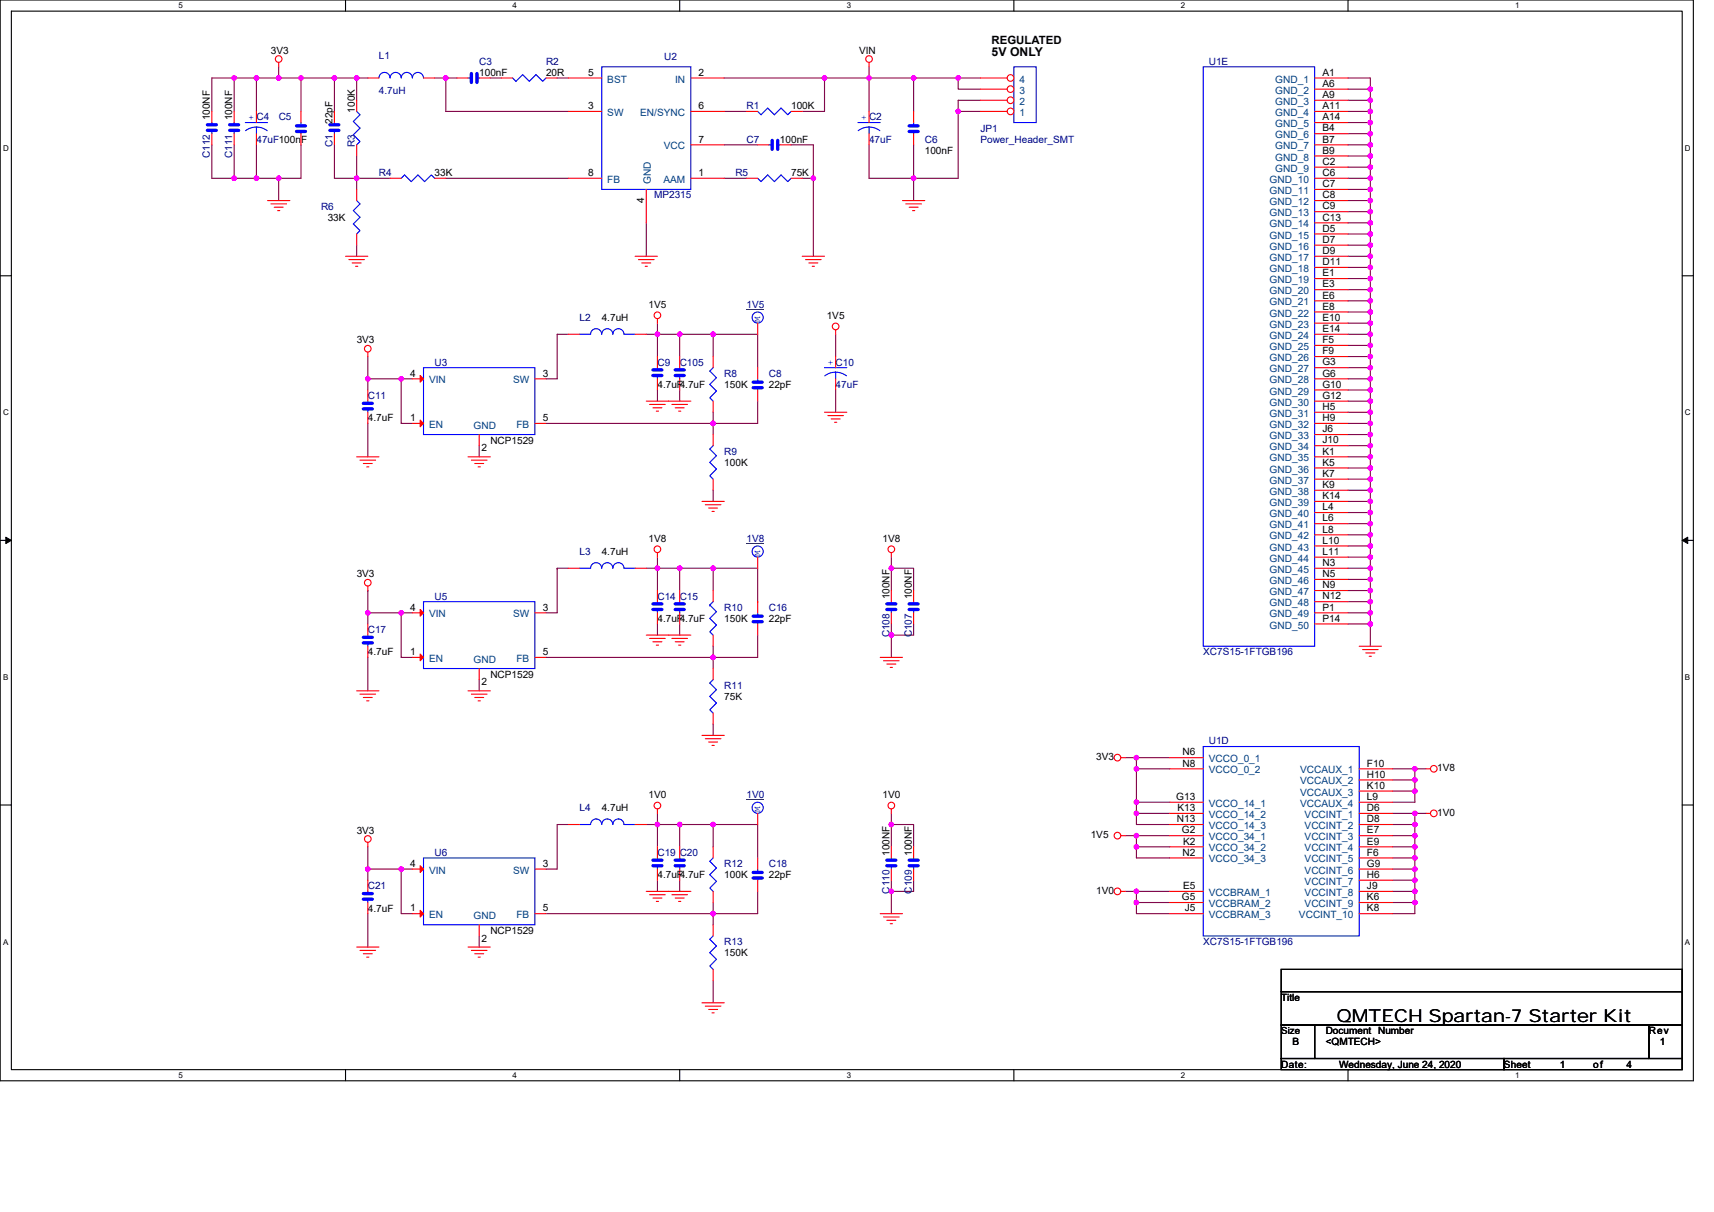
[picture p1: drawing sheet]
<svg xmlns="http://www.w3.org/2000/svg" width="297mm" height="210mm" viewBox="0 0 297 210" stroke-linecap="round" stroke-linejoin="round" font-family="sans-serif">
<path d="M0 0h293.5v187.2h-293.5zM2 1.9h289.5v183.4h-289.5z" fill="none" stroke="#000" stroke-width=".19"/>
<g fill="#fff">
<path d="M30.9 .2h.8v1.5h-.8z"/>
<path d="M30.9 185.5h.8v1.6h-.8z"/>
</g>
<path d="M59.9 0v1.9M59.9 185.3v1.9" fill="none" stroke="#000" stroke-width=".19"/>
<g fill="#fff">
<path d="M88.8 .2h.8v1.5h-.8z"/>
<path d="M88.8 185.5h.8v1.6h-.8z"/>
</g>
<path d="M117.8 0v1.9M117.8 185.3v1.9" fill="none" stroke="#000" stroke-width=".19"/>
<g fill="#fff">
<path d="M146.7 .2h.8v1.5h-.8z"/>
<path d="M146.7 185.5h.8v1.6h-.8z"/>
</g>
<path d="M175.7 0v1.9M175.7 185.3v1.9" fill="none" stroke="#000" stroke-width=".19"/>
<g fill="#fff">
<path d="M204.7 .2h.7v1.5h-.7z"/>
<path d="M204.7 185.5h.7v1.6h-.7z"/>
</g>
<path d="M233.6 0v1.9M233.6 185.3v1.9" fill="none" stroke="#000" stroke-width=".19"/>
<g fill="#fff">
<path d="M262.6 .2h.7v1.5h-.7z"/>
<path d="M262.6 185.5h.7v1.6h-.7z"/>
<path d="M.5 24.9h1v1.5h-1z"/>
<path d="M292 24.9h1v1.5h-1z"/>
<path d="M.5 70.7h1v1.5h-1z"/>
<path d="M292 70.7h1v1.5h-1z"/>
</g>
<path d="M0 47.8h2M291.5 47.8h2" fill="none" stroke="#000" stroke-width=".19"/>
<g fill="#fff">
<path d="M.5 116.5h.9v1.6h-.9z"/>
<path d="M292 116.5h.9v1.6h-.9z"/>
</g>
<path d="M0 93.6h2M291.5 93.6h2" fill="none" stroke="#000" stroke-width=".19"/>
<path d="M1 93.1l1 .5-1 .6zM291.5 93.6l1-.5v1.1z" fill="#000"/>
<path d="M1 93.1l1 .5-1 .6zM291.5 93.6l1-.5v1.1z" fill="none" stroke="#000" stroke-width=".17"/>
<g fill="#fff">
<path d="M.5 162.4h.9v1.5h-.9z"/>
<path d="M292 162.4h.9v1.5h-.9z"/>
</g>
<path d="M0 139.5h2M291.5 139.5h2M222 167.9h69.5v3.9h-69.5zM222 171.8h69.5v5.8h-69.5zM222 177.6h5.8v5.8h-5.8zM227.8 177.6h57.9v5.8h-57.9zM285.7 177.6h5.8v5.8h-5.8zM222 183.4h38.6v1.9h-38.6zM260.6 183.4h30.9v1.9h-30.9z" fill="none" stroke="#000" stroke-width=".19"/>
<g fill="none" stroke="#800040" stroke-width=".19">
<path d="M36.7 19.3v-5.8h3.9v5.8M40.6 13.5h3.8M44.4 13.5v5.8M44.4 13.5h3.9M48.3 11.6v1.9h3.9M52.2 13.5h5.8M52.2 13.5v5.8M58 13.5v5.8M58 13.5h3.8M61.8 13.5v3.9M61.8 13.5h1.9M75.3 13.5h2"/>
<path d="M77.3 13.5h1.9M77.3 13.5v5.8h21.2M85 13.5h1.9M96.6 13.5h1.9M125.5 19.3h3.9M125.5 13.5h17.4M142.9 13.5h.1M142.9 13.5v5.8h-3.9M142.9 13.5h7.7M150.6 13.5v5.8M150.6 13.5h7.7v5.8M150.6 11.6v1.9"/>
<path d="M158.3 13.5h7.8M166.1 19.3h3.8M166.1 13.5v1.9h3.8M166.1 13.5h3.8M166.1 19.3v11.6h-7.8M169.9 17.4h-3.8v1.9M233.6 19.3h3.9M233.6 17.4h3.9M233.6 15.4h3.9M233.6 13.5h3.9v3.9M237.5 19.3v1.9M237.5 17.4v1.9"/>
<path d="M36.7 25.1v5.8h3.9M40.6 25.1v5.8M40.6 30.9h3.8M44.4 30.9h3.9M44.4 25.1v5.8M48.3 30.9v3.8M52.2 25.1v5.8h-3.9M58 25.1v5.8h3.8M61.8 27v3.9M61.8 30.9h5.8M61.8 30.9v1.9M77.3 30.9h21.2"/>
<path d="M112 38.6v5.8M125.5 25.1h5.8M125.5 30.9h3.9M137.1 25.1h3.9v5.8M139 30.9h2M141 30.9v13.5M150.6 25.1v5.8h7.7M158.3 30.9v3.8M158.3 25.1v5.8M233.6 38.6h3.9M233.6 36.7h3.9M233.6 34.7h3.9v3.9"/>
<path d="M233.6 32.8h3.9M233.6 30.9h3.9M233.6 29h3.9M233.6 27h3.9M233.6 25.1h3.9M233.6 23.2h3.9M233.6 21.2h3.9M237.5 38.6v1.9M237.5 32.8v1.9M237.5 30.9v1.9M237.5 29v1.9M237.5 27v2"/>
<path d="M237.5 25.1v1.9M237.5 23.2v1.9M237.5 21.2v2M61.8 42.5v1.9M98.5 57.9h-1.9v7.7h-2M112 57.9h1.9M113.9 57.9v3.9M113.9 56v1.9M113.9 57.9h3.9M117.8 57.9v3.9M117.8 57.9h5.8M123.6 57.9h7.7v5.8"/>
<path d="M123.6 57.9v3.9M144.8 57.9v3.9M233.6 59.8h3.9M233.6 57.9h3.9M233.6 56h3.9M233.6 54.1h3.9M233.6 52.1h3.9M233.6 50.2h3.9v1.9M233.6 48.3h3.9M233.6 46.3h3.9M233.6 44.4h3.9M233.6 42.5h3.9"/>
<path d="M233.6 40.5h3.9M237.5 59.8v2M237.5 57.9v1.9M237.5 56v1.9M237.5 54.1v1.9M237.5 52.1v2M237.5 48.3v1.9M237.5 46.3v2M237.5 44.4v1.9M237.5 42.5v1.9M237.5 40.5v2M63.7 65.6h5.8"/>
<path d="M63.7 65.6v2M63.7 73.4v5.7M63.7 61.8v3.8M69.5 65.6h2M69.5 65.6v7.8h2M83 77.2v1.9M94.6 73.4h29v1.9M113.9 67.6v1.9M117.8 67.6v1.9M131.3 69.5v3.9h-7.7v-2M144.8 67.6v3.8M233.6 79.1h3.9"/>
<path d="M233.6 77.2h3.9M233.6 75.3h3.9M233.6 73.4h3.9M233.6 71.4h3.9M233.6 69.5h3.9M233.6 67.6h3.9M233.6 65.6h3.9v2M233.6 63.7h3.9M233.6 61.8h3.9M237.5 79.1v3.9M237.5 77.2v1.9M237.5 75.3v1.9"/>
<path d="M237.5 73.4v1.9M237.5 71.4v2M237.5 69.5v1.9M237.5 67.6v1.9M237.5 63.7v1.9M237.5 61.8v1.9M96.6 98.5h1.9M96.6 98.5h.1M96.6 98.5v7.7h-2M112 98.5h5.8M113.9 96.5v5.8M117.8 98.5v3.8"/>
<path d="M117.8 98.5h5.8M123.6 98.5h7.7v5.7M123.6 84.9v2M123.6 98.5v3.8M154.5 98.5h3.8v3.8M154.5 98.5v3.8M154.5 96.5v2M233.6 98.5h3.9M233.6 96.5h3.9M233.6 94.6h3.9M233.6 92.7h3.9M233.6 90.7h3.9"/>
<path d="M233.6 88.8h3.9M233.6 86.9h3.9M233.6 84.9h3.9M233.6 83h3.9M233.6 81.1h3.9M237.5 98.5v1.9M237.5 94.6v3.9M237.5 92.7v1.9M237.5 90.7v2M237.5 88.8v1.9M237.5 86.9v1.9M237.5 84.9v2"/>
<path d="M237.5 83v1.9M63.7 106.2v1.9M63.7 113.9v5.8M63.7 106.2h5.8M63.7 102.3h.1M63.7 102.3v3.9M69.5 106.2h2M69.5 106.2v7.7h2M83 117.8v1.9M94.6 113.9h29v1.9M113.9 108.1v1.9M117.8 108.1v1.9"/>
<path d="M131.3 110v3.9h-7.7v-1.9M154.5 108.1v1.9M154.5 110v3.9M158.3 108.1v1.9h-3.8M233.6 108.1h3.9M233.6 106.2h3.9M233.6 104.2h3.9M233.6 102.3h3.9M233.6 100.4h3.9M237.5 108.1v3.9M237.5 106.2v1.9M237.5 104.2h.1"/>
<path d="M237.5 102.3v1.9M237.5 100.4v1.9M237.5 104.2v2M123.6 125.5v1.9M195 131.3h1.9M196.9 131.3v1.9M196.9 133.2v5.8M196.9 139v1.9M196.9 133.2h5.8M196.9 139h5.8M196.9 131.3h5.8M241.3 133.2h3.9"/>
<path d="M241.3 137.1h3.9M241.3 135.1h3.9M245.2 133.2h1.9M245.2 133.2v1.9M245.2 137.1v1.9h-3.9M245.2 135.1v2M63.7 150.6v1.9M63.7 158.3v5.8M63.7 150.6h5.8M63.7 146.7v3.9M69.5 150.6h2M69.5 150.6v7.7h2"/>
<path d="M94.6 158.3h29v1.9M98.5 142.8h-1.9v7.8h-2M112 142.8h1.9M113.9 140.9v1.9M113.9 152.5v1.9M113.9 142.8h3.9M113.9 142.8v3.9M117.8 142.8v3.9M117.8 142.8h5.8M117.8 152.5v1.9M123.6 142.8h7.7v5.8M123.6 142.8v3.9"/>
<path d="M131.3 154.4v3.9h-7.7v-1.9M154.5 142.8h3.8v3.9M154.5 142.8v3.9M154.5 152.5v1.9M154.5 154.4v3.9M154.5 140.9v1.9M158.3 152.5v1.9h-3.8M195 154.4h1.9M195 144.8h1.9M196.9 146.7v1.9h5.8M196.9 144.8v1.9M196.9 140.9v1.9h5.8"/>
<path d="M196.9 146.7h5.8M196.9 144.8h5.8M196.9 140.9h5.8M196.9 154.4v2h5.8M196.9 156.4v1.9h5.8M196.9 154.4h5.8M241.3 142.8h3.9M241.3 144.8h3.9M241.3 146.7h3.9M241.3 148.6h3.9M241.3 150.6h3.9M241.3 152.5h3.9"/>
<path d="M241.3 154.4h3.9M241.3 156.4h3.9M241.3 140.9h3.9M245.2 140.9h1.9M245.2 156.4v1.9h-3.9M245.2 142.8v2M245.2 144.8v1.9M245.2 146.7v1.9M245.2 148.6v2M245.2 150.6v1.9M245.2 152.5v1.9M245.2 154.4v2"/>
<path d="M245.2 140.9v1.9M83 162.2v1.9M123.6 169.9v3.8"/>
</g>
<g fill="#f0f" stroke="#f0f" stroke-width=".19">
<circle cx="237.5" cy="108.1" r=".38"/>
<circle cx="237.5" cy="106.2" r=".38"/>
<circle cx="237.5" cy="104.2" r=".38"/>
<circle cx="237.5" cy="102.3" r=".38"/>
<circle cx="237.5" cy="100.4" r=".38"/>
<circle cx="237.5" cy="98.4" r=".38"/>
<circle cx="237.5" cy="96.5" r=".38"/>
<circle cx="237.5" cy="94.6" r=".38"/>
<circle cx="237.5" cy="92.7" r=".38"/>
<circle cx="237.5" cy="90.7" r=".38"/>
<circle cx="237.5" cy="88.8" r=".38"/>
<circle cx="237.5" cy="84.9" r=".38"/>
<circle cx="237.5" cy="86.9" r=".38"/>
<circle cx="237.5" cy="83" r=".38"/>
<circle cx="237.5" cy="81.1" r=".38"/>
<circle cx="237.5" cy="79.1" r=".38"/>
<circle cx="237.5" cy="77.2" r=".38"/>
<circle cx="237.5" cy="75.3" r=".38"/>
<circle cx="237.5" cy="73.4" r=".38"/>
<circle cx="237.5" cy="71.4" r=".38"/>
<circle cx="237.5" cy="69.5" r=".38"/>
<circle cx="237.5" cy="67.6" r=".38"/>
<circle cx="237.5" cy="65.6" r=".38"/>
<circle cx="237.5" cy="63.7" r=".38"/>
<circle cx="237.5" cy="61.8" r=".38"/>
<circle cx="237.5" cy="59.8" r=".38"/>
<circle cx="237.5" cy="57.9" r=".38"/>
<circle cx="237.5" cy="56" r=".38"/>
<circle cx="237.5" cy="54" r=".38"/>
<circle cx="237.5" cy="52.1" r=".38"/>
<circle cx="237.5" cy="50.2" r=".38"/>
<circle cx="237.5" cy="48.3" r=".38"/>
<circle cx="237.5" cy="46.3" r=".38"/>
<circle cx="237.5" cy="44.4" r=".38"/>
<circle cx="237.5" cy="42.5" r=".38"/>
<circle cx="237.5" cy="40.5" r=".38"/>
<circle cx="237.5" cy="38.6" r=".38"/>
<circle cx="237.5" cy="36.7" r=".38"/>
<circle cx="237.5" cy="34.7" r=".38"/>
<circle cx="237.5" cy="32.8" r=".38"/>
<circle cx="237.5" cy="29" r=".38"/>
<circle cx="237.5" cy="30.9" r=".38"/>
<circle cx="237.5" cy="27" r=".38"/>
<circle cx="237.5" cy="25.1" r=".38"/>
<circle cx="237.5" cy="23.2" r=".38"/>
<circle cx="237.5" cy="21.2" r=".38"/>
<circle cx="237.5" cy="19.3" r=".38"/>
<circle cx="237.5" cy="17.4" r=".38"/>
<circle cx="237.5" cy="15.4" r=".38"/>
<circle cx="113.9" cy="142.8" r=".38"/>
<circle cx="69.5" cy="150.6" r=".38"/>
<circle cx="63.7" cy="150.6" r=".38"/>
<circle cx="123.6" cy="158.3" r=".38"/>
<circle cx="113.9" cy="98.4" r=".38"/>
<circle cx="63.7" cy="106.2" r=".38"/>
<circle cx="69.5" cy="106.2" r=".38"/>
<circle cx="123.6" cy="113.9" r=".38"/>
<circle cx="196.9" cy="133.2" r=".38"/>
<circle cx="196.9" cy="131.3" r=".38"/>
<circle cx="196.9" cy="146.7" r=".38"/>
<circle cx="196.9" cy="144.8" r=".38"/>
<circle cx="196.9" cy="140.9" r=".38"/>
<circle cx="196.9" cy="139" r=".38"/>
<circle cx="196.9" cy="156.4" r=".38"/>
<circle cx="196.9" cy="154.4" r=".38"/>
<circle cx="245.2" cy="142.8" r=".38"/>
<circle cx="245.2" cy="140.9" r=".38"/>
<circle cx="245.2" cy="144.8" r=".38"/>
<circle cx="245.2" cy="146.7" r=".38"/>
<circle cx="245.2" cy="148.6" r=".38"/>
<circle cx="245.2" cy="150.6" r=".38"/>
<circle cx="245.2" cy="152.5" r=".38"/>
<circle cx="245.2" cy="154.4" r=".38"/>
<circle cx="245.2" cy="156.4" r=".38"/>
<circle cx="245.2" cy="133.2" r=".38"/>
<circle cx="245.2" cy="137.1" r=".38"/>
<circle cx="245.2" cy="135.1" r=".38"/>
<circle cx="117.8" cy="142.8" r=".38"/>
<circle cx="123.6" cy="142.8" r=".38"/>
<circle cx="123.6" cy="98.4" r=".38"/>
<circle cx="117.8" cy="98.4" r=".38"/>
<circle cx="158.3" cy="13.5" r=".38"/>
<circle cx="158.3" cy="30.9" r=".38"/>
<circle cx="150.6" cy="13.5" r=".38"/>
<circle cx="142.9" cy="13.5" r=".38"/>
<circle cx="166.1" cy="19.3" r=".38"/>
<circle cx="166.1" cy="13.5" r=".38"/>
<circle cx="52.2" cy="13.5" r=".38"/>
<circle cx="57.9" cy="13.5" r=".38"/>
<circle cx="61.8" cy="13.5" r=".38"/>
<circle cx="141" cy="30.9" r=".38"/>
<circle cx="77.3" cy="13.5" r=".38"/>
<circle cx="61.8" cy="30.9" r=".38"/>
<circle cx="48.3" cy="13.5" r=".38"/>
<circle cx="44.4" cy="13.5" r=".38"/>
<circle cx="44.4" cy="30.9" r=".38"/>
<circle cx="48.3" cy="30.9" r=".38"/>
<circle cx="63.7" cy="65.6" r=".38"/>
<circle cx="69.5" cy="65.6" r=".38"/>
<circle cx="123.6" cy="73.4" r=".38"/>
<circle cx="113.9" cy="57.9" r=".38"/>
<circle cx="123.6" cy="57.9" r=".38"/>
<circle cx="117.8" cy="57.9" r=".38"/>
<circle cx="154.5" cy="98.4" r=".38"/>
<circle cx="154.5" cy="110" r=".38"/>
<circle cx="154.5" cy="154.4" r=".38"/>
<circle cx="154.5" cy="142.8" r=".38"/>
<circle cx="40.6" cy="13.5" r=".38"/>
<circle cx="40.6" cy="30.9" r=".38"/>
</g>
<g fill="none" stroke="#f00" stroke-width=".19">
<path d="M36.7 19.3v1.9M44.4 19.3v1.9M48.3 10.8v.8M98.5 19.3h5.8M98.5 13.5h5.8M119.7 13.5h5.8M119.7 19.3h5.8M129.4 19.3h1.9M137.1 19.3h1.9M150.6 10.8v.8M158.3 19.3v1.9M36.7 23.2v1.9"/>
<path d="M44.4 23.2v1.9M46.4 34.7h3.8M46.9 35.3h2.8M47.5 35.9h1.6M48.1 36.5h.4M98.5 30.9h5.8M112 32.8v5.8M119.7 30.9h5.8M119.7 25.1h5.8M156.4 34.7h3.9M157 35.3h2.7M157.6 35.9h1.5"/>
<path d="M158.1 36.5h.4M158.3 23.2v1.9M59.9 44.4h3.8M60.5 45h2.7M61 45.6h1.6M61.6 46.1h.4M110.1 44.4h3.8M110.6 45h2.8M111.2 45.6h1.6M111.8 46.1h.4M113.9 55.2v.8M139 44.4h3.9"/>
<path d="M139.6 45h2.7M140.2 45.6h1.5M140.8 46.1h.3M144.8 57.1v.8M61.8 79.1h3.9M62.4 79.7h2.7M63.7 61v.8M71.5 73.4h1.9M71.5 65.6h1.9M81.1 79.1h3.9M81.7 79.7h2.7M83 75.3v1.9"/>
<path d="M92.7 73.4h1.9M92.7 65.6h1.9M112 69.5h7.7M112.6 70.1h2.7M113.2 70.7h1.5M113.7 71.2h.4M116.4 70.1h2.7M117 70.7h1.6M117.6 71.2h.4M117.8 61.8v1.9M117.8 65.6v2M123.6 69.5v1.9"/>
<path d="M123.6 61.8v1.9M142.9 71.4h3.8M143.5 72h2.7M144 72.6h1.6M144.6 73.2h.4M63 80.3h1.5M63.6 80.9h.3M82.3 80.3h1.5M82.9 80.9h.3M113.9 95.7v.8M121.7 86.9h3.8M122.2 87.4h2.7"/>
<path d="M122.8 88h1.6M123.4 88.6h.4M154.5 95.7v.8M61.8 119.7h3.9M63.7 108.1v1.9M63.7 112v1.9M63.7 101.5v.8M71.5 113.9h1.9M71.5 106.2h1.9M81.1 119.7h3.9M83 115.8v2M92.7 113.9h1.9"/>
<path d="M92.7 106.2h1.9M112 110h7.7M112.6 110.6h2.7M113.2 111.2h1.5M113.7 111.8h.4M116.4 110.6h2.7M117 111.2h1.6M117.6 111.8h.4M152.5 113.9h3.9M153.1 114.5h2.7M153.7 115h1.5M154.3 115.6h.4"/>
<path d="M235.5 112h3.9M236.1 112.5h2.7M236.7 113.1h1.6M237.3 113.7h.4M62.4 120.3h2.7M63 120.8h1.5M63.6 121.4h.3M81.7 120.3h2.7M82.3 120.8h1.5M82.9 121.4h.3M121.7 127.4h3.8M122.2 128h2.7"/>
<path d="M122.8 128.6h1.6M123.4 129.1h.4M194.2 131.3h.8M247.1 133.2h.8M63.7 145.9v.8M112 154.4h7.7M112.6 155h2.7M113.2 155.6h1.5M113.7 156.2h.4M113.9 140.1v.8M116.4 155h2.7M117 155.6h1.6"/>
<path d="M117.6 156.2h.4M123.6 154.4v2M123.6 146.7v1.9M131.3 152.5v1.9M131.3 148.6v2M152.5 158.3h3.9M153.1 158.9h2.7M153.7 159.4h1.5M154.5 140.1v.8M154.5 146.7v1.9M154.5 150.6v1.9M194.2 154.4h.8"/>
<path d="M194.2 144.8h.8M247.1 140.9h.8M61.8 164.1h3.9M62.4 164.7h2.7M63 165.2h1.5M63.6 165.8h.3M81.1 164.1h3.9M81.7 164.7h2.7M82.3 165.2h1.5M82.9 165.8h.3M121.7 173.7h3.8M122.2 174.3h2.7"/>
<path d="M122.8 174.9h1.6M123.4 175.5h.4M154.3 160h.4"/>
<circle cx="48.3" cy="10.2" r=".58"/>
<circle cx="150.6" cy="10.2" r=".58"/>
<circle cx="113.9" cy="54.6" r=".58"/>
<circle cx="144.8" cy="56.6" r=".58"/>
<circle cx="63.7" cy="60.4" r=".58"/>
<circle cx="113.9" cy="95.2" r=".58"/>
<circle cx="154.5" cy="95.2" r=".58"/>
<circle cx="63.7" cy="101" r=".58"/>
<circle cx="113.9" cy="139.6" r=".58"/>
<circle cx="154.5" cy="139.6" r=".58"/>
<circle cx="193.7" cy="131.3" r=".58"/>
<circle cx="248.5" cy="133.2" r=".58"/>
<circle cx="63.7" cy="145.4" r=".58"/>
<circle cx="193.7" cy="154.4" r=".58"/>
<circle cx="193.7" cy="144.8" r=".58"/>
<circle cx="248.5" cy="140.9" r=".58"/>
</g>
<g fill="none" stroke="#00f" stroke-width=".19">
<path d="M104.3 11.6h15.4v21.2h-15.4zM137.1 19.3l-.6 .6-1.1-1.2-1.2 1.2-1.2-1.2-1.1 1.2-.6-.6M175.7 11.6h3.9v9.6h-3.9zM36.7 21.2v.4M36.7 22.6v.6M42.5 21.2h3.9M42.6 22.6a3.1 3.1 0 0 1 3.7 0M44.4 22v1.2M158.3 22.8v.4M158.3 21.2v.6M73.4 63.7h19.3v11.6h-19.3zM117.8 65.1v.5"/>
<path d="M117.8 63.7v.4M123.6 63.7l-.6 .6 1.2 1.1-1.2 1.2 1.2 1.2-1.2 1.1 .6 .6M63.7 111.4v.6M63.7 110v.4M73.4 104.2h19.3v11.6h-19.3zM123.6 148.6l-.6 .6 1.2 1.2-1.2 1.1 1.2 1.2-1.2 1.2 .6 .5M131.3 152.1v.4M131.3 150.6v.5M154.5 148.6v.4M154.5 150v.6"/>
</g>
<path d="M35.9 21.6h1.6M35.9 22.6h1.6M157.6 22.8h1.5M157.6 21.8h1.5M117 65.1h1.6M117 64.1h1.6M63 111.4h1.5M63 110.4h1.5M130.5 152.1h1.6M130.5 151.1h1.6M153.7 149h1.5M153.7 150h1.5" fill="none" stroke="#00f" stroke-width=".58"/>
<g fill="#f00" stroke="#f00" stroke-width=".19">
<path d="M72.8 72.8l.6 .6-.6 .5z"/>
<path d="M72.8 65.1l.6 .5-.6 .6z"/>
<path d="M72.8 113.3l.6 .6-.6 .6z"/>
<path d="M72.8 105.6l.6 .6-.6 .5z"/>
</g>
<circle cx="175.1" cy="19.3" r=".58" fill="#fff" stroke="#f00" stroke-width=".19"/>
<path d="M169.9 19.3h4.6" fill="none" stroke="#f00" stroke-width=".19"/>
<circle cx="175.1" cy="17.4" r=".58" fill="#fff" stroke="#f00" stroke-width=".19"/>
<path d="M169.9 17.4h4.6" fill="none" stroke="#f00" stroke-width=".19"/>
<circle cx="175.1" cy="15.4" r=".58" fill="#fff" stroke="#f00" stroke-width=".19"/>
<path d="M169.9 15.4h4.6" fill="none" stroke="#f00" stroke-width=".19"/>
<circle cx="175.1" cy="13.5" r=".58" fill="#fff" stroke="#f00" stroke-width=".19"/>
<g fill="none" stroke="#f00" stroke-width=".19">
<path d="M40.6 19.3v1.9M52.2 19.3v1.9M58 19.3v1.9M61.8 17.4v1.9M63.7 13.5h2M73.4 13.5h1.9M79.2 13.5h1.9M83 13.5h2M86.9 13.5h1.9M94.6 13.5h2M150.6 19.3v1.9M169.9 13.5h4.6"/>
<path d="M227.8 13.5h5.8M227.8 15.4h5.8M227.8 17.4h5.8M227.8 19.3h5.8M40.6 23.2v1.9M52.2 23.2v1.9M58 23.2v1.9M61.8 25.1v1.9M61.8 32.8v1.9M67.6 30.9h1.9M75.3 30.9h2M129.4 30.9h1.9"/>
<path d="M131.3 25.1h1.9M135.2 25.1h1.9M137.1 30.9h1.9M150.6 23.2v1.9M227.8 21.2h5.8M227.8 23.2h5.8M227.8 25.1h5.8M227.8 27h5.8M227.8 29h5.8M227.8 30.9h5.8M227.8 32.8h5.8M227.8 34.7h5.8"/>
<path d="M227.8 36.7h5.8M227.8 38.6h5.8M61.8 40.5v2M98.5 57.9h1.9M110.1 57.9h1.9M131.3 56v1.9M227.8 40.5h5.8M227.8 42.5h5.8M227.8 44.4h5.8M227.8 46.3h5.8M227.8 48.3h5.8M227.8 50.2h5.8"/>
<path d="M227.8 52.1h5.8M227.8 54.1h5.8M227.8 56h5.8M227.8 57.9h5.8M227.8 59.8h5.8M63.7 67.6v1.9M63.7 71.4v2M113.9 61.8v1.9M113.9 65.6v2M123.6 75.3v1.9M131.3 67.6v1.9M131.3 63.7v1.9"/>
<path d="M144.8 61.8v1.9M144.8 65.6v2M227.8 61.8h5.8M227.8 63.7h5.8M227.8 65.6h5.8M227.8 67.6h5.8M227.8 69.5h5.8M227.8 71.4h5.8M227.8 73.4h5.8M227.8 75.3h5.8M227.8 77.2h5.8M227.8 79.1h5.8"/>
<path d="M98.5 98.5h1.9M110.1 98.5h1.9M123.6 83v1.9M131.3 96.5v2M227.8 81.1h5.8M227.8 83h5.8M227.8 84.9h5.8M227.8 86.9h5.8M227.8 88.8h5.8M227.8 90.7h5.8M227.8 92.7h5.8M227.8 94.6h5.8"/>
<path d="M227.8 96.5h5.8M227.8 98.5h5.8M113.9 102.3v1.9M113.9 106.2v1.9M117.8 102.3v1.9M117.8 106.2v1.9M123.6 110v2M123.6 102.3v1.9M123.6 115.8v2M131.3 108.1v1.9M131.3 104.2h.1M131.3 104.2v2"/>
<path d="M154.5 102.3v1.9M154.5 106.2v1.9M158.3 102.3v1.9M158.3 106.2v1.9M227.8 100.4h5.8M227.8 102.3h5.8M227.8 104.2h5.8M227.8 106.2h5.8M227.8 108.1h5.8M123.6 123.5v2M202.7 131.3h5.8M202.7 133.2h5.8"/>
<path d="M202.7 139h5.8M235.5 133.2h5.8M235.5 135.1h5.8M235.5 137.1h5.8M235.5 139h5.8M63.7 152.5v1.9M63.7 156.4v1.9M71.5 158.3h1.9M71.5 150.6h1.9M92.7 158.3h1.9M92.7 150.6h1.9M98.5 142.8h1.9"/>
<path d="M110.1 142.8h1.9M113.9 146.7v1.9M113.9 150.6v1.9M117.8 146.7v1.9M117.8 150.6v1.9M131.3 140.9v1.9M158.3 146.7v1.9M158.3 150.6v1.9M202.7 140.9h5.8M202.7 142.8h5.8M202.7 144.8h5.8M202.7 146.7h5.8"/>
<path d="M202.7 148.6h5.8M202.7 154.4h5.8M202.7 156.4h5.8M202.7 158.3h5.8M235.5 140.9h5.8M235.5 142.8h5.8M235.5 144.8h5.8M235.5 146.7h5.8M235.5 148.6h5.8M235.5 150.6h5.8M235.5 152.5h5.8M235.5 154.4h5.8"/>
<path d="M235.5 156.4h5.8M235.5 158.3h5.8M83 160.2v2M123.6 167.9v2M123.6 160.2v2"/>
</g>
<g fill="none" stroke="#00f" stroke-width=".19">
<path d="M61.8 19.3l.6 .6-1.2 1.1 1.2 1.2-1.2 1.2 1.2 1.1-.6 .6M73.4 13.5a.97 .97 0 0 0-1-1 .97 .97 0 0 0-.9 1 .97 .97 0 0 0-1-1 .97 .97 0 0 0-1 1 .97 .97 0 0 0-.9-1 .97 .97 0 0 0-1 1 .96 .96 0 0 0-1-1 .96 .96 0 0 0-.9 1M81.1 13.5h.6M82.7 13.5h.3M94.6 13.5l-.5 .6-1.2-1.2-1.2 1.2-1.1-1.2-1.2 1.2-.6-.6M208.5 11.6h19.3v100.4h-19.3zM40.6 21.2v.4M40.6 22.6v.6M52.2 22.8v.4M52.2 21.2v.6M58 21.2v.4M58 22.6v.6"/>
<path d="M61.8 34.7l.6 .6-1.2 1.2 1.2 1.1-1.2 1.2 1.2 1.2-.6 .5M69.5 30.9l.6-.6 1.2 1.2 1.1-1.2 1.2 1.2 1.1-1.2 .6 .6M133.2 25.1h.6M134.8 25.1h.4M137.1 30.9l-.6 .6-1.1-1.2-1.2 1.2-1.2-1.2-1.1 1.2-.6-.6M148.7 21.2h3.8M150.6 22l-1.2 .2-.7 .4M150.6 22l1.2 .2 .7 .4M150.6 22v1.2M100.4 57.9h2a.96 .96 0 0 1 .9-1 .96 .96 0 0 1 1 1 .97 .97 0 0 1 .9-1 .97 .97 0 0 1 1 1 .97 .97 0 0 1 1-1 .97 .97 0 0 1 .9 1h2M63.7 70.8v.6M63.7 69.5v.4"/>
<path d="M113.9 65.1v.5M113.9 63.7v.4M123.6 77.2l-.6 .6 1.2 1.2-1.2 1.1 1.2 1.2-1.2 1.1 .6 .6M131.3 67.2v.4M131.3 65.6v.6M142.9 63.7h3.8M142.9 65.1a3.1 3.1 0 0 1 3.8 0M144.8 64.5v1.1M100.4 98.5h2a.96 .96 0 0 1 .9-1 .96 .96 0 0 1 1 .9 .97 .97 0 0 1 .9-.9 .97 .97 0 0 1 1 .9 .97 .97 0 0 1 1-.9 .97 .97 0 0 1 .9 1h2M113.9 105.6v.6M113.9 104.2v.4M117.8 105.6v.6"/>
<path d="M117.8 104.2v.4M123 104.8h.1M123 104.8l1.2 1.2-1.2 1.1 1.2 1.2-1.2 1.2 .6 .5M123.6 104.2l-.6 .6M123.6 117.8l-.6 .5 1.2 1.2-1.2 1.1 1.2 1.2-1.2 1.2 .6 .5M131.3 107.7v.4M131.3 106.2v.5M154.5 104.2v.4M154.5 105.6v.6M158.3 104.2v.4M158.3 105.6v.6M208.5 129.3h27v32.9h-27z"/>
<path d="M63.7 155.8v.6M63.7 154.4v.4M73.4 148.6h19.3v11.6h-19.3zM100.4 142.8h2a.96 .96 0 0 1 .9-.9 .96 .96 0 0 1 1 .9 .97 .97 0 0 1 .9-.9 .97 .97 0 0 1 1 .9 .97 .97 0 0 1 1-.9 .97 .97 0 0 1 .9 .9h2M113.9 150v.6M113.9 148.6v.4M117.8 150v.6M117.8 148.6v.4M158.3 148.6v.4M158.3 150v.6M123.6 162.2l-.6 .5 1.2 1.2-1.2 1.1 1.2 1.2-1.2 1.2 .6 .5"/>
<circle cx="131.3" cy="55" r=".96"/>
<circle cx="131.3" cy="95.6" r=".96"/>
<circle cx="131.3" cy="139.9" r=".96"/>
</g>
<g fill="none" stroke="#00f" stroke-width=".58">
<path d="M81.7 12.7v1.6M82.7 12.7v1.6M39.8 21.6h1.6M39.8 22.6h1.6M51.4 22.8h1.5M51.4 21.8h1.5M57.2 21.6h1.5M57.2 22.6h1.5M133.8 24.3v1.6M134.8 24.3v1.6M63 70.8h1.5M63 69.9h1.5"/>
<path d="M113.2 65.1h1.5M113.2 64.1h1.5M130.5 67.2h1.6M130.5 66.2h1.6M113.2 105.6h1.5M113.2 104.6h1.5M117 105.6h1.6M117 104.6h1.6M130.5 107.7h1.6M130.5 106.7h1.6M153.7 104.6h1.5M153.7 105.6h1.5"/>
<path d="M157.6 104.6h1.5M157.6 105.6h1.5M63 155.8h1.5M63 154.8h1.5M113.2 150h1.5M113.2 149h1.5M117 150h1.6M117 149h1.6M157.6 149h1.5M157.6 150h1.5"/>
</g>
<path d="M129.4 53.5h3.1M129.4 94.1h3.1M129.4 138.5h3.1" fill="none" stroke="#000080" stroke-width=".17"/>
<g fill="#f00" stroke="#f00" stroke-width=".19">
<path d="M72.8 157.7l.6 .6-.6 .6z"/>
<path d="M72.8 150l.6 .6-.6 .5z"/>
</g>
<g fill="#f0f" stroke="#f0f" stroke-width=".19">
<circle cx="237.5" cy="108.1" r=".38"/>
<circle cx="237.5" cy="106.2" r=".38"/>
<circle cx="237.5" cy="104.2" r=".38"/>
<circle cx="237.5" cy="102.3" r=".38"/>
<circle cx="237.5" cy="100.4" r=".38"/>
<circle cx="237.5" cy="98.4" r=".38"/>
<circle cx="237.5" cy="96.5" r=".38"/>
<circle cx="237.5" cy="94.6" r=".38"/>
<circle cx="237.5" cy="92.7" r=".38"/>
<circle cx="237.5" cy="90.7" r=".38"/>
<circle cx="237.5" cy="88.8" r=".38"/>
<circle cx="237.5" cy="84.9" r=".38"/>
<circle cx="237.5" cy="86.9" r=".38"/>
<circle cx="237.5" cy="83" r=".38"/>
<circle cx="237.5" cy="81.1" r=".38"/>
<circle cx="237.5" cy="79.1" r=".38"/>
<circle cx="237.5" cy="77.2" r=".38"/>
<circle cx="237.5" cy="75.3" r=".38"/>
<circle cx="237.5" cy="73.4" r=".38"/>
<circle cx="237.5" cy="71.4" r=".38"/>
<circle cx="237.5" cy="69.5" r=".38"/>
<circle cx="237.5" cy="67.6" r=".38"/>
<circle cx="237.5" cy="65.6" r=".38"/>
<circle cx="237.5" cy="63.7" r=".38"/>
<circle cx="237.5" cy="61.8" r=".38"/>
<circle cx="237.5" cy="59.8" r=".38"/>
<circle cx="237.5" cy="57.9" r=".38"/>
<circle cx="237.5" cy="56" r=".38"/>
<circle cx="237.5" cy="54" r=".38"/>
<circle cx="237.5" cy="52.1" r=".38"/>
<circle cx="237.5" cy="50.2" r=".38"/>
<circle cx="237.5" cy="48.3" r=".38"/>
<circle cx="237.5" cy="46.3" r=".38"/>
<circle cx="237.5" cy="44.4" r=".38"/>
<circle cx="237.5" cy="42.5" r=".38"/>
<circle cx="237.5" cy="40.5" r=".38"/>
<circle cx="237.5" cy="38.6" r=".38"/>
<circle cx="237.5" cy="36.7" r=".38"/>
<circle cx="237.5" cy="34.7" r=".38"/>
<circle cx="237.5" cy="32.8" r=".38"/>
<circle cx="237.5" cy="29" r=".38"/>
<circle cx="237.5" cy="30.9" r=".38"/>
<circle cx="237.5" cy="27" r=".38"/>
<circle cx="237.5" cy="25.1" r=".38"/>
<circle cx="237.5" cy="23.2" r=".38"/>
<circle cx="237.5" cy="21.2" r=".38"/>
<circle cx="237.5" cy="19.3" r=".38"/>
<circle cx="237.5" cy="17.4" r=".38"/>
<circle cx="237.5" cy="15.4" r=".38"/>
<circle cx="113.9" cy="142.8" r=".38"/>
<circle cx="69.5" cy="150.6" r=".38"/>
<circle cx="63.7" cy="150.6" r=".38"/>
<circle cx="123.6" cy="158.3" r=".38"/>
<circle cx="113.9" cy="98.4" r=".38"/>
<circle cx="63.7" cy="106.2" r=".38"/>
<circle cx="69.5" cy="106.2" r=".38"/>
<circle cx="123.6" cy="113.9" r=".38"/>
<circle cx="196.9" cy="133.2" r=".38"/>
<circle cx="196.9" cy="131.3" r=".38"/>
<circle cx="196.9" cy="146.7" r=".38"/>
<circle cx="196.9" cy="144.8" r=".38"/>
<circle cx="196.9" cy="140.9" r=".38"/>
<circle cx="196.9" cy="139" r=".38"/>
<circle cx="196.9" cy="156.4" r=".38"/>
<circle cx="196.9" cy="154.4" r=".38"/>
<circle cx="245.2" cy="142.8" r=".38"/>
<circle cx="245.2" cy="140.9" r=".38"/>
<circle cx="245.2" cy="144.8" r=".38"/>
<circle cx="245.2" cy="146.7" r=".38"/>
<circle cx="245.2" cy="148.6" r=".38"/>
<circle cx="245.2" cy="150.6" r=".38"/>
<circle cx="245.2" cy="152.5" r=".38"/>
<circle cx="245.2" cy="154.4" r=".38"/>
<circle cx="245.2" cy="156.4" r=".38"/>
<circle cx="245.2" cy="133.2" r=".38"/>
<circle cx="245.2" cy="137.1" r=".38"/>
<circle cx="245.2" cy="135.1" r=".38"/>
<circle cx="117.8" cy="142.8" r=".38"/>
<circle cx="123.6" cy="142.8" r=".38"/>
<circle cx="123.6" cy="98.4" r=".38"/>
<circle cx="117.8" cy="98.4" r=".38"/>
<circle cx="158.3" cy="13.5" r=".38"/>
<circle cx="158.3" cy="30.9" r=".38"/>
<circle cx="150.6" cy="13.5" r=".38"/>
<circle cx="142.9" cy="13.5" r=".38"/>
<circle cx="166.1" cy="19.3" r=".38"/>
<circle cx="166.1" cy="13.5" r=".38"/>
<circle cx="52.2" cy="13.5" r=".38"/>
<circle cx="57.9" cy="13.5" r=".38"/>
<circle cx="61.8" cy="13.5" r=".38"/>
<circle cx="141" cy="30.9" r=".38"/>
<circle cx="77.3" cy="13.5" r=".38"/>
<circle cx="61.8" cy="30.9" r=".38"/>
<circle cx="48.3" cy="13.5" r=".38"/>
<circle cx="44.4" cy="13.5" r=".38"/>
<circle cx="44.4" cy="30.9" r=".38"/>
<circle cx="48.3" cy="30.9" r=".38"/>
<circle cx="63.7" cy="65.6" r=".38"/>
<circle cx="69.5" cy="65.6" r=".38"/>
<circle cx="123.6" cy="73.4" r=".38"/>
<circle cx="113.9" cy="57.9" r=".38"/>
<circle cx="123.6" cy="57.9" r=".38"/>
<circle cx="117.8" cy="57.9" r=".38"/>
<circle cx="154.5" cy="98.4" r=".38"/>
<circle cx="154.5" cy="110" r=".38"/>
<circle cx="154.5" cy="154.4" r=".38"/>
<circle cx="154.5" cy="142.8" r=".38"/>
<circle cx="40.6" cy="13.5" r=".38"/>
<circle cx="40.6" cy="30.9" r=".38"/>
</g>
<text font-size="3.1" x="231.7" y="177.1">QMTECH Spartan-7 Starter Kit</text>
<text font-size="2.1" x="171.8" y="9.6">5V ONLY</text>
<text font-size="2" x="171.8" y="7.6">REGULATED</text>
<g font-size="1.7">
<text x="46.9" y="9.3">3V3</text>
<text x="148.9" y="9.3">VIN</text>
<text x="83" y="13.2">100nF</text>
<text x="94.6" y="13.2">20R</text>
<text x="102" y="13.1">5</text>
<text x="121.1" y="13.1">2</text>
<text x="229.2" y="13.1">A1</text>
<text x="229.2" y="15">A6</text>
<text x="229.2" y="17">A9</text>
<text x="36.4" y="20.8" transform="rotate(-90 36.4 20.8)">100NF</text>
<text x="40.2" y="20.8" transform="rotate(-90 40.2 20.8)">100NF</text>
<text x="57.6" y="21.4" transform="rotate(-90 57.6 21.4)">22pF</text>
<text x="61.5" y="19.5" transform="rotate(-90 61.5 19.5)">100K</text>
<text x="102" y="18.9">3</text>
<text x="121.1" y="18.9">6</text>
<text x="137.1" y="18.9">100K</text>
<text x="229.2" y="18.9">A11</text>
<text x="229.2" y="20.8">A14</text>
<text x="229.2" y="22.8">B4</text>
<text x="121.1" y="24.7">7</text>
<text x="135.2" y="24.7">100nF</text>
<text x="160.3" y="26.7">100nF</text>
<text x="229.2" y="24.7">B7</text>
<text x="229.2" y="26.6">B9</text>
<text x="229.2" y="28.6">C2</text>
<text x="75.3" y="30.5">33K</text>
<text x="102" y="30.5">8</text>
<text x="111.6" y="35.1" transform="rotate(-90 111.6 35.1)">4</text>
<text x="121.1" y="30.5">1</text>
<text x="137.1" y="30.5">75K</text>
<text x="229.2" y="30.5">C6</text>
<text x="229.2" y="32.4">C7</text>
<text x="229.2" y="34.4">C8</text>
<text x="56.8" y="38.2">33K</text>
<text x="229.2" y="36.3">C9</text>
<text x="229.2" y="38.2">C13</text>
<text x="229.2" y="40.1">D5</text>
<text x="229.2" y="42.1">D7</text>
<text x="229.2" y="44">D9</text>
<text x="229.2" y="45.9">D11</text>
<text x="229.2" y="47.9">E1</text>
<text x="112.4" y="53.3">1V5</text>
<text x="229.2" y="49.8">E3</text>
<text x="229.2" y="51.7">E6</text>
<text x="229.2" y="53.7">E8</text>
<text x="61.8" y="59.5">3V3</text>
<text x="104.3" y="55.6">4.7uH</text>
<text x="143.3" y="55.2">1V5</text>
<text x="229.2" y="55.6">E10</text>
<text x="229.2" y="57.5">E14</text>
<text x="229.2" y="59.4">F5</text>
<text x="71.1" y="65.2">4</text>
<text x="94.1" y="65.2">3</text>
<text x="229.2" y="61.4">F9</text>
<text x="229.2" y="63.3">G3</text>
<text x="229.2" y="65.2">G6</text>
<text x="113.9" y="67.2">4.7uF4.7uF</text>
<text x="125.5" y="67.2">150K</text>
<text x="133.2" y="67.2">22pF</text>
<text x="229.2" y="67.2">G10</text>
<text x="229.2" y="69.1">G12</text>
<text x="229.2" y="71">H5</text>
<text x="63.7" y="73">4.7uF</text>
<text x="71.1" y="73">1</text>
<text x="85" y="76.9">NCP1529</text>
<text x="94.1" y="73">5</text>
<text x="229.2" y="73">H9</text>
<text x="229.2" y="74.9">J6</text>
<text x="229.2" y="76.8">J10</text>
<text x="83.4" y="78.2">2</text>
<text x="125.5" y="80.7">100K</text>
<text x="229.2" y="78.8">K1</text>
<text x="229.2" y="80.7">K5</text>
<text x="229.2" y="82.6">K7</text>
<text x="229.2" y="84.5">K9</text>
<text x="229.2" y="86.5">K14</text>
<text x="229.2" y="88.4">L4</text>
<text x="112.4" y="93.8">1V8</text>
<text x="152.9" y="93.8">1V8</text>
<text x="229.2" y="90.3">L6</text>
<text x="229.2" y="92.3">L8</text>
<text x="229.2" y="94.2">L10</text>
<text x="61.8" y="100">3V3</text>
<text x="104.3" y="96.2">4.7uH</text>
<text x="229.2" y="96.1">L11</text>
<text x="229.2" y="98.1">N3</text>
<text x="229.2" y="100">N5</text>
<text x="229.2" y="101.9">N9</text>
<text x="71.1" y="105.8">4</text>
<text x="94.1" y="105.8">3</text>
<text x="113.9" y="107.7">4.7uF4.7uF</text>
<text x="125.5" y="107.7">150K</text>
<text x="133.2" y="107.7">22pF</text>
<text x="154.1" y="103.9" transform="rotate(-90 154.1 103.9)">100NF</text>
<text x="158" y="103.9" transform="rotate(-90 158 103.9)">100NF</text>
<text x="229.2" y="103.8">N12</text>
<text x="229.2" y="105.8">P1</text>
<text x="229.2" y="107.7">P14</text>
<text x="63.7" y="113.5">4.7uF</text>
<text x="71.1" y="113.5">1</text>
<text x="94.1" y="113.5">5</text>
<text x="83.4" y="118.8">2</text>
<text x="85" y="117.4">NCP1529</text>
<text x="125.5" y="121.3">75K</text>
<text x="190" y="131.7">3V3</text>
<text x="204.9" y="130.9">N6</text>
<text x="204.9" y="132.8">N8</text>
<text x="236.9" y="132.8">F10</text>
<text x="236.9" y="134.7">H10</text>
<text x="236.9" y="136.7">K10</text>
<text x="249.1" y="133.6">1V8</text>
<text x="104.3" y="140.6">4.7uH</text>
<text x="112.4" y="138.2">1V0</text>
<text x="152.9" y="138.2">1V0</text>
<text x="203.8" y="138.6">G13</text>
<text x="203.9" y="142.5">N13</text>
<text x="204" y="140.5">K13</text>
<text x="236.9" y="140.5">D6</text>
<text x="236.9" y="142.5">D8</text>
<text x="236.9" y="138.6">L9</text>
<text x="249.1" y="141.3">1V0</text>
<text x="61.8" y="144.4">3V3</text>
<text x="154.1" y="148.3" transform="rotate(-90 154.1 148.3)">100NF</text>
<text x="158" y="148.3" transform="rotate(-90 158 148.3)">100NF</text>
<text x="189" y="145.2">1V5</text>
<text x="204.8" y="144.4">G2</text>
<text x="204.9" y="148.2">N2</text>
<text x="205" y="146.3">K2</text>
<text x="236.9" y="144.4">E7</text>
<text x="236.9" y="146.3">E9</text>
<text x="236.9" y="148.2">F6</text>
<text x="71.1" y="150.2">4</text>
<text x="94.1" y="150.2">3</text>
<text x="113.9" y="152.1">4.7uF4.7uF</text>
<text x="125.5" y="152.1">100K</text>
<text x="133.2" y="152.1">22pF</text>
<text x="190" y="154.8">1V0</text>
<text x="204.8" y="156">G5</text>
<text x="205" y="154">E5</text>
<text x="236.9" y="150.2">G9</text>
<text x="236.9" y="152.1">H6</text>
<text x="236.9" y="154">J9</text>
<text x="236.9" y="156">K6</text>
<text x="63.7" y="157.9">4.7uF</text>
<text x="71.1" y="157.9">1</text>
<text x="85" y="161.8">NCP1529</text>
<text x="94.1" y="157.9">5</text>
<text x="205.3" y="157.9">J5</text>
<text x="236.9" y="157.9">K8</text>
<text x="83.4" y="163.2">2</text>
<text x="125.5" y="165.7">150K</text>
<text x="222" y="173.4">Title</text>
<text x="222" y="179.1">Size</text>
<text x="229.8" y="179.2">Document Number</text>
<text x="285.7" y="179.2">Rev</text>
<text x="222" y="185">Date:</text>
<text x="224" y="181.1">B</text>
<text x="229.8" y="181.1">&lt;QMTECH&gt;</text>
<text x="232.1" y="185">Wednesday, June 24, 2020</text>
<text x="260.6" y="185">Sheet</text>
<text x="270.3" y="185">1</text>
<text x="276.1" y="185">of</text>
<text x="281.9" y="185">4</text>
<text x="287.7" y="181.1">1</text>
</g>
<g font-size="1.7" fill="#000080">
<text x="65.7" y="10.3">L1</text>
<text x="83" y="11.2">C3</text>
<text x="94.6" y="11.2">R2</text>
<text x="115.1" y="10.4">U2</text>
<text x="209.5" y="11.2">U1E</text>
<text x="65.7" y="16.2">4.7uH</text>
<text x="48.3" y="20.9">C5</text>
<text x="129.4" y="18.9">R1</text>
<text x="169.9" y="22.8">JP1</text>
<text x="36.4" y="27.4" transform="rotate(-90 36.4 27.4)">C112</text>
<text x="40.2" y="27.4" transform="rotate(-90 40.2 27.4)">C111</text>
<text x="44.4" y="24.7">47uF100nF</text>
<text x="57.6" y="25.5" transform="rotate(-90 57.6 25.5)">C1</text>
<text x="61.5" y="25.5" transform="rotate(-90 61.5 25.5)">R3</text>
<text x="129.4" y="24.7">C7</text>
<text x="150.6" y="24.7">47uF</text>
<text x="160.3" y="24.7">C6</text>
<text x="169.9" y="24.7">Power_Header_SMT</text>
<text x="65.7" y="30.5">R4</text>
<text x="113.4" y="34.4">MP2315</text>
<text x="127.4" y="30.5">R5</text>
<text x="55.6" y="36.3">R6</text>
<text x="129.4" y="53.3">1V5</text>
<text x="100.4" y="55.6">L2</text>
<text x="75.3" y="63.3">U3</text>
<text x="113.9" y="63.3">C9</text>
<text x="117.8" y="63.3">C105</text>
<text x="125.5" y="65.3">R8</text>
<text x="133.2" y="65.3">C8</text>
<text x="63.7" y="69.1">C11</text>
<text x="144.8" y="67.2">47uF</text>
<text x="125.5" y="78.8">R9</text>
<text x="129.4" y="93.8">1V8</text>
<text x="100.4" y="96.2">L3</text>
<text x="75.3" y="103.9">U5</text>
<text x="113.9" y="103.9">C14 C15</text>
<text x="125.5" y="105.8">R10</text>
<text x="133.2" y="105.8">C16</text>
<text x="63.7" y="109.7">C17</text>
<text x="154.1" y="110.4" transform="rotate(-90 154.1 110.4)">C108</text>
<text x="158" y="110.4" transform="rotate(-90 158 110.4)">C107</text>
<text x="208.5" y="113.5">XC7S15-1FTGB196</text>
<text x="125.5" y="119.3">R11</text>
<text x="209.5" y="129">U1D</text>
<text x="100.4" y="140.6">L4</text>
<text x="129.4" y="138.2">1V0</text>
<text x="75.3" y="148.3">U6</text>
<text x="113.9" y="148.3">C19 C20</text>
<text x="63.7" y="154.1">C21</text>
<text x="125.5" y="150.2">R12</text>
<text x="133.2" y="150.2">C18</text>
<text x="154.1" y="154.8" transform="rotate(-90 154.1 154.8)">C110</text>
<text x="158" y="154.8" transform="rotate(-90 158 154.8)">C109</text>
<text x="125.5" y="163.7">R13</text>
<text x="208.5" y="163.7">XC7S15-1FTGB196</text>
</g>
<g font-size="1.7" fill="#004080">
<text x="105.2" y="14.3">BST</text>
<text x="117" y="14.3">IN</text>
<text x="176.7" y="16.2">3</text>
<text x="176.7" y="14.3">4</text>
<text x="221" y="14.3">GND_1</text>
<text x="221" y="16.2">GND_2</text>
<text x="105.2" y="20.1">SW</text>
<text x="111" y="20.1">EN/SYNC</text>
<text x="176.7" y="20.1">1</text>
<text x="176.7" y="18.2">2</text>
<text x="221" y="18.2">GND_3</text>
<text x="221" y="20.1">GND_4</text>
<text x="221" y="22">GND_5</text>
<text x="221" y="24">GND_6</text>
<text x="115.1" y="25.9">VCC</text>
<text x="221" y="25.9">GND_7</text>
<text x="221" y="27.8">GND_8</text>
<text x="221" y="29.7">GND_9</text>
<text x="105.2" y="31.7">FB</text>
<text x="112.8" y="31.9" transform="rotate(-90 112.8 31.9)">GND</text>
<text x="115" y="31.7">AAM</text>
<text x="220" y="31.7">GND_10</text>
<text x="220" y="33.6">GND_11</text>
<text x="220" y="35.5">GND_12</text>
<text x="220" y="37.5">GND_13</text>
<text x="220" y="39.4">GND_14</text>
<text x="220" y="41.3">GND_15</text>
<text x="220" y="43.3">GND_16</text>
<text x="220" y="45.2">GND_17</text>
<text x="220" y="47.1">GND_18</text>
<text x="220" y="49">GND_19</text>
<text x="220" y="51">GND_20</text>
<text x="220" y="52.9">GND_21</text>
<text x="220" y="54.8">GND_22</text>
<text x="220" y="56.8">GND_23</text>
<text x="220" y="58.7">GND_24</text>
<text x="220" y="60.6">GND_25</text>
<text x="220" y="62.6">GND_26</text>
<text x="220" y="64.5">GND_27</text>
<text x="74.4" y="66.4">VIN</text>
<text x="88.9" y="66.4">SW</text>
<text x="220" y="66.4">GND_28</text>
<text x="220" y="68.4">GND_29</text>
<text x="220" y="70.3">GND_30</text>
<text x="74.4" y="74.1">EN</text>
<text x="82.1" y="74.3">GND</text>
<text x="89.5" y="74.1">FB</text>
<text x="220" y="72.2">GND_31</text>
<text x="220" y="74.1">GND_32</text>
<text x="220" y="76.1">GND_33</text>
<text x="220" y="78">GND_34</text>
<text x="220" y="79.9">GND_35</text>
<text x="220" y="81.9">GND_36</text>
<text x="220" y="83.8">GND_37</text>
<text x="220" y="85.7">GND_38</text>
<text x="220" y="87.7">GND_39</text>
<text x="220" y="89.6">GND_40</text>
<text x="220" y="91.5">GND_41</text>
<text x="220" y="93.4">GND_42</text>
<text x="220" y="95.4">GND_43</text>
<text x="220" y="97.3">GND_44</text>
<text x="220" y="99.2">GND_45</text>
<text x="220" y="101.2">GND_46</text>
<text x="74.4" y="107">VIN</text>
<text x="88.9" y="107">SW</text>
<text x="220" y="103.1">GND_47</text>
<text x="220" y="105">GND_48</text>
<text x="220" y="107">GND_49</text>
<text x="220" y="108.9">GND_50</text>
<text x="74.4" y="114.7">EN</text>
<text x="82.1" y="114.8">GND</text>
<text x="89.5" y="114.7">FB</text>
<text x="209.5" y="132.1">VCCO_0_1</text>
<text x="209.5" y="134">VCCO_0_2</text>
<text x="225.3" y="134">VCCAUX_1</text>
<text x="225.3" y="135.9">VCCAUX_2</text>
<text x="225.3" y="137.8">VCCAUX_3</text>
<text x="209.5" y="139.8">VCCO_14_1</text>
<text x="209.5" y="141.7">VCCO_14_2</text>
<text x="209.5" y="143.6">VCCO_14_3</text>
<text x="225.3" y="139.8">VCCAUX_4</text>
<text x="226.1" y="141.7">VCCINT_1</text>
<text x="226.1" y="143.6">VCCINT_2</text>
<text x="209.5" y="145.6">VCCO_34_1</text>
<text x="209.5" y="147.5">VCCO_34_2</text>
<text x="209.5" y="149.4">VCCO_34_3</text>
<text x="226.1" y="145.6">VCCINT_3</text>
<text x="226.1" y="147.5">VCCINT_4</text>
<text x="226.1" y="149.4">VCCINT_5</text>
<text x="74.4" y="151.4">VIN</text>
<text x="88.9" y="151.4">SW</text>
<text x="209.5" y="155.2">VCCBRAM_1</text>
<text x="226.1" y="151.4">VCCINT_6</text>
<text x="226.1" y="153.3">VCCINT_7</text>
<text x="226.1" y="155.2">VCCINT_8</text>
<text x="74.4" y="159.1">EN</text>
<text x="82.1" y="159.2">GND</text>
<text x="89.5" y="159.1">FB</text>
<text x="209.5" y="157.1">VCCBRAM_2</text>
<text x="209.5" y="159.1">VCCBRAM_3</text>
<text x="225.1" y="159.1">VCCINT_10</text>
<text x="226.1" y="157.1">VCCINT_9</text>
</g>
<g font-size="1.6" fill="#00f">
<text x="43.1" y="20.8">+ C4</text>
<text x="149.3" y="20.8">+ C2</text>
<text x="131.7" y="55.8" transform="rotate(-90 131.7 55.8)">M</text>
<text x="143.5" y="63.3">+ C10</text>
<text x="131.7" y="96.3" transform="rotate(-90 131.7 96.3)">M</text>
<text x="131.7" y="140.7" transform="rotate(-90 131.7 140.7)">M</text>
</g>
<g font-size="1.4">
<text x="30.9" y="1.4">5</text>
<text x="88.8" y="1.4">4</text>
<text x="146.7" y="1.4">3</text>
<text x="204.7" y="1.4">2</text>
<text x="262.6" y="1.4">1</text>
<text x=".5" y="26.1">D</text>
<text x="292" y="26.1">D</text>
<text x=".5" y="71.9">C</text>
<text x="292" y="71.9">C</text>
<text x=".5" y="117.8">B</text>
<text x="292" y="117.8">B</text>
<text x=".5" y="163.6">A</text>
<text x="292" y="163.6">A</text>
<text x="30.9" y="186.8">5</text>
<text x="88.8" y="186.8">4</text>
<text x="146.7" y="186.8">3</text>
<text x="204.7" y="186.8">2</text>
<text x="262.6" y="186.8">1</text>
</g>
</svg>
